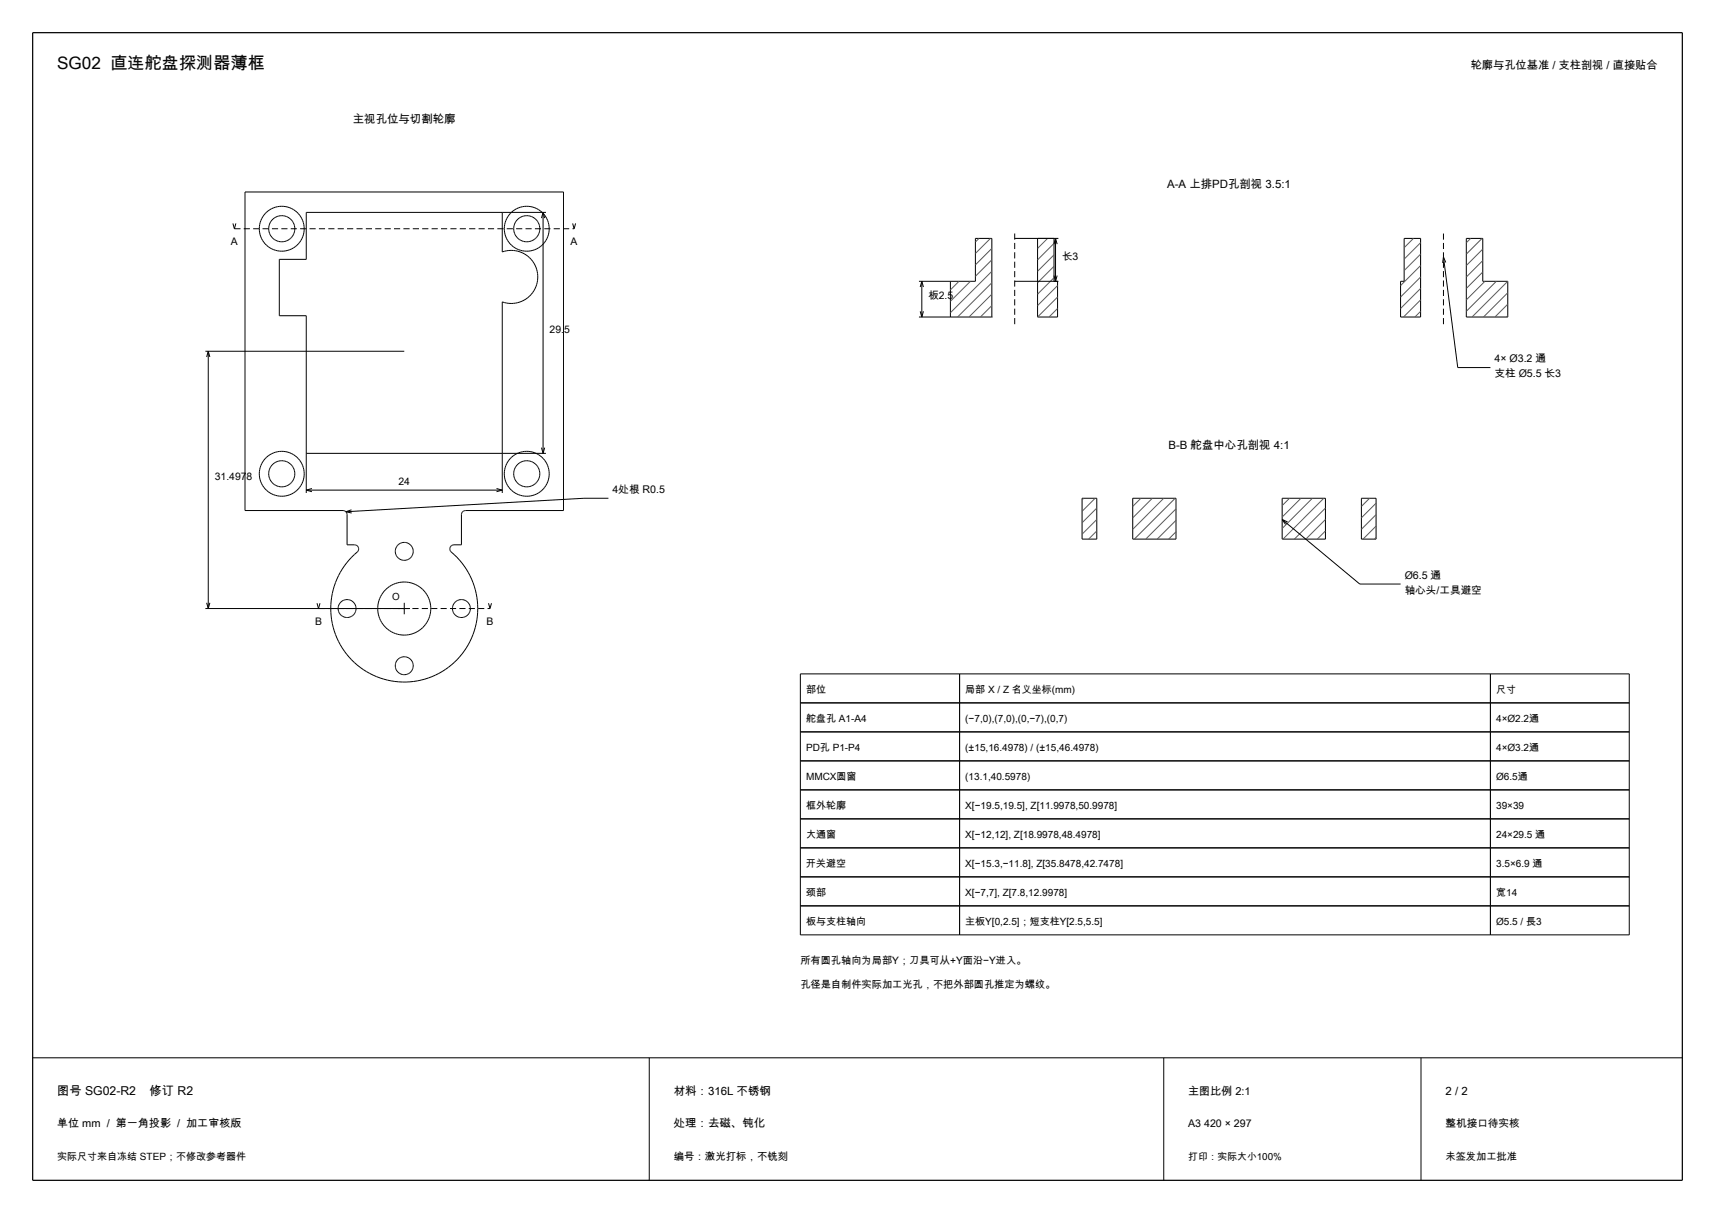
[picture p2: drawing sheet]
<svg xmlns="http://www.w3.org/2000/svg" width="420mm" height="297mm" viewBox="0 0 420 297" stroke-linecap="round" stroke-linejoin="round" font-family="sans-serif">
<path d="M8 8h404v281h-404z" fill="none" stroke="#000" stroke-width=".3"/>
<path d="M8 259h404" fill="none" stroke="#000" stroke-width=".25"/>
<g fill="none" stroke="#000" stroke-width=".24">
<path d="M57 54.7l.4 1.3 .4-1.3M60 47h78v78h-24a1 1 0 0 0-1 1v7.4h-1.8a1 1 0 0 0-1 .7 1 1 0 0 0 .3 1.1 18 18 0 0 1 1.4 26.3 18 18 0 0 1-26.3-.4 18 18 0 0 1 2.1-26.2 1 1 0 0 0-.9-1.5h-1.8v-7.4a1 1 0 0 0-1-1h-24zM123 52v9.7a6.5 6.5 0 0 1 8.7 6.1 6.5 6.5 0 0 1-8.7 6.1v46.8M133 52v59M133 52l-.4 1.4M133 52l.4 1.4M133.7 52h-58.7v11.5h-6.6v13.8h6.6v43.4M140.2 54.7l.4 1.3 .4-1.3M248.5 58.4h10.7M254.1 58.4v19.2h4.9v-8.7M258.1 58.4v10.5M258.5 58.4v10.5"/>
<path d="M258.5 58.4l-.4 1.4M258.5 58.4l.4 1.4M343.9 58.4h4v19.2h-4.9v-8.7h.9zM359.1 58.4h4v10.5h6.2v8.7h-10.2zM225.1 68.9h13.8v-10.5h4v19.2h-17.8M225.4 76.2l.4 1.4M225.8 68.9v8.7M225.8 68.9l-.4 1.4M225.8 68.9l.3 1.4M226.1 76.2l-.3 1.4M232.8 68.9v8.7M248.5 68.9h10.7"/>
<path d="M258.1 67.5l.4 1.4M258.9 67.5l-.4 1.4M353.5 62.9l3.5 27.1h8M353.5 62.9l-.2 1.5M353.5 62.9l.6 1.4M50.3 86h48.7M51 86v63M51 86l-.4 1.4M51 86l.4 1.4M75 111h58.7M76.4 119.6l-1.4 .4M121.6 119.6l1.4 .4"/>
<path d="M132.6 109.6l.4 1.4M133.4 109.6l-.4 1.4M75 120h48M75 120l1.4 .4M84.7 125.3l1.4 .3M86.1 124.8l-1.4 .5M123 120l-1.4 .4M149 122h-6l-58.3 3.3M265 122h3.6v10h-3.6zM277.4 122h10.6v10h-10.6zM314 122h10.6v10h-10.6zM314 127.2l19 15.8h10"/>
<path d="M314 127.2l.8 1.2M314 127.2l1.3 .6M333.4 122h3.6v10h-3.6zM50.3 149h50.1M50.6 147.6l.4 1.4M51.4 147.6l-.4 1.4M77.6 147.7l.4 1.3 .4-1.3M99 147.6v2.8M119.6 147.7l.4 1.3 .4-1.3M196 172.1h203M196 165h203v63.9h-203zM196 179.2h203"/>
<path d="M235 165v63.9M365 165v63.9M196 186.3h203M196 193.4h203M196 200.5h203M196 207.6h203M196 214.7h203M196 221.8h203M159 259v30M285 259v30M348 259v30"/>
<circle cx="69" cy="56" r="3.2"/>
<circle cx="129" cy="56" r="3.2"/>
<circle cx="69" cy="116" r="3.2"/>
<circle cx="129" cy="116" r="3.2"/>
<circle cx="99" cy="135" r="2.2"/>
<circle cx="85" cy="149" r="2.2"/>
<circle cx="99" cy="149" r="6.5"/>
<circle cx="113" cy="149" r="2.2"/>
<circle cx="99" cy="163" r="2.2"/>
</g>
<g fill="none" stroke="#000" stroke-width=".24" stroke-dasharray="1.5 .8" stroke-linecap="butt">
<path d="M57.4 56h83.2M63.5 56v.5M63.5 55.5v.5M63.5 56.5l.1 .5M63.6 55l-.1 .5M63.6 57l.1 .5M63.7 54.5l-.1 .5M63.7 57.5l.2 .5M63.9 54l-.2 .5M63.9 58l.2 .5M64.1 53.6l-.2 .4M64.1 58.5l.2 .4"/>
<path d="M64.3 53.1l-.2 .5M64.3 58.9l.3 .4M64.6 52.7l-.3 .4M64.6 59.3l.3 .4M64.9 52.3l-.3 .4M64.9 59.7l.4 .4M65.3 51.9l-.4 .4M65.7 51.6l-.4 .3M66.1 51.3l-.4 .3M66.5 51.1l-.4 .2M67 50.9l-.5 .2M67.5 50.7l-.5 .2"/>
<path d="M68 50.6l-.5 .1M68.5 50.5l-.5 .1M69 50.5h-.5M69.5 50.5h-.5M70 50.6l-.5-.1M70.5 50.7l-.5-.1M71 50.9l-.5-.2M71.5 51.1l-.5-.2M71.9 51.3l-.4-.2M72.3 51.6l-.4-.3M72.7 51.9l-.4-.3M73.1 59.7l.3-.4"/>
<path d="M73.1 52.3l-.4-.4M73.4 59.3l.3-.4M73.4 52.7l-.3-.4M73.7 58.9l.2-.4M73.7 53.1l-.3-.4M73.9 58.5l.2-.5M73.9 53.6l-.2-.5M74.1 58l.2-.5M74.1 54l-.2-.4M74.3 57.5l.1-.5M74.3 54.5l-.2-.5M74.4 57l.1-.5"/>
<path d="M74.4 55l-.1-.5M74.5 56.5v-.5M74.5 55.5l-.1-.5M74.5 56v-.5M123.5 56v.5M123.5 55.5v.5M123.5 56.5l.1 .5M123.6 55l-.1 .5M123.6 57l.1 .5M123.7 54.5l-.1 .5M123.7 57.5l.2 .5M123.9 54l-.2 .5"/>
<path d="M123.9 58l.2 .5M124.1 53.6l-.2 .4M124.1 58.5l.2 .4M124.3 53.1l-.2 .5M124.3 58.9l.3 .4M124.6 52.7l-.3 .4M124.6 59.3l.3 .4M124.9 52.3l-.3 .4M124.9 59.7l.4 .4M125.3 51.9l-.4 .4M125.7 51.6l-.4 .3M126.1 51.3l-.4 .3"/>
<path d="M126.5 51.1l-.4 .2M127 50.9l-.5 .2M127.5 50.7l-.5 .2M128 50.6l-.5 .1M128.5 50.5l-.5 .1M129 50.5h-.5M129.5 50.5h-.5M130 50.6l-.5-.1M130.5 50.7l-.5-.1M131 50.9l-.5-.2M131.5 51.1l-.5-.2M131.9 51.3l-.4-.2"/>
<path d="M132.3 51.6l-.4-.3M132.7 51.9l-.4-.3M133.1 59.7l.3-.4M133.1 52.3l-.4-.4M133.4 59.3l.3-.4M133.4 52.7l-.3-.4M133.7 58.9l.2-.4M133.7 53.1l-.3-.4M133.9 58.5l.2-.5M133.9 53.6l-.2-.5M134.1 58l.2-.5M134.1 54l-.2-.4"/>
<path d="M134.3 57.5l.1-.5M134.3 54.5l-.2-.5M134.4 57l.1-.5M134.4 55l-.1-.5M134.5 56.5v-.5M134.5 55.5l-.1-.5M134.5 56v-.5M65.3 60.1l.4 .3M65.7 60.4l.4 .3M66.1 60.7l.4 .2M66.5 60.9l.5 .2M67 61.1l.5 .2"/>
<path d="M67.5 61.3l.5 .1M68 61.4l.5 .1M68.5 61.5h.5M69 61.5h.5M69.5 61.5l.5-.1M70 61.4l.5-.1M70.5 61.3l.5-.2M71 61.1l.5-.2M71.5 60.9l.4-.2M71.9 60.7l.4-.3M72.3 60.4l.4-.3M72.7 60.1l.4-.4"/>
<path d="M125.3 60.1l.4 .3M125.7 60.4l.4 .3M126.1 60.7l.4 .2M126.5 60.9l.5 .2M127 61.1l.5 .2M127.5 61.3l.5 .1M128 61.4l.5 .1M128.5 61.5h.5M129 61.5h.5M129.5 61.5l.5-.1M130 61.4l.5-.1M130.5 61.3l.5-.2"/>
<path d="M131 61.1l.5-.2M131.5 60.9l.4-.2M131.9 60.7l.4-.3M132.3 60.4l.4-.3M132.7 60.1l.4-.4M248.5 79.4v-22.8M353.5 79.4v-22.8M63.5 116v.5M63.5 115.5v.5M63.5 116.5l.1 .5M63.6 115l-.1 .5M63.6 117l.1 .5"/>
<path d="M63.7 114.5l-.1 .5M63.7 117.5l.2 .5M63.9 114l-.2 .5M63.9 118l.2 .5M64.1 113.6l-.2 .4M64.1 118.5l.2 .4M64.3 113.1l-.2 .5M64.3 118.9l.3 .4M64.6 112.7l-.3 .4M64.6 119.3l.3 .4M64.9 112.3l-.3 .4M64.9 119.7l.4 .4"/>
<path d="M65.3 111.9l-.4 .4M65.7 111.6l-.4 .3M66.1 111.3l-.4 .3M66.5 111.1l-.4 .2M67 110.9l-.5 .2M67.5 110.7l-.5 .2M68 110.6l-.5 .1M68.5 110.5l-.5 .1M69 110.5h-.5M69.5 110.5h-.5M70 110.6l-.5-.1M70.5 110.7l-.5-.1"/>
<path d="M71 110.9l-.5-.2M71.5 111.1l-.5-.2M71.9 111.3l-.4-.2M72.3 111.6l-.4-.3M72.7 111.9l-.4-.3M73.1 119.7l.3-.4M73.1 112.3l-.4-.4M73.4 119.3l.3-.4M73.4 112.7l-.3-.4M73.7 118.9l.2-.4M73.7 113.1l-.3-.4M73.9 118.5l.2-.5"/>
<path d="M73.9 113.6l-.2-.5M74.1 118l.2-.5M74.1 114l-.2-.4M74.3 117.5l.1-.5M74.3 114.5l-.2-.5M74.4 117l.1-.5M74.4 115l-.1-.5M74.5 116.5v-.5M74.5 115.5l-.1-.5M74.5 116v-.5M123.5 116v.5M123.5 115.5v.5"/>
<path d="M123.5 116.5l.1 .5M123.6 115l-.1 .5M123.6 117l.1 .5M123.7 114.5l-.1 .5M123.7 117.5l.2 .5M123.9 114l-.2 .5M123.9 118l.2 .5M124.1 113.6l-.2 .4M124.1 118.5l.2 .4M124.3 113.1l-.2 .5M124.3 118.9l.3 .4M124.6 112.7l-.3 .4"/>
<path d="M124.6 119.3l.3 .4M124.9 112.3l-.3 .4M124.9 119.7l.4 .4M125.3 111.9l-.4 .4M125.7 111.6l-.4 .3M126.1 111.3l-.4 .3M126.5 111.1l-.4 .2M127 110.9l-.5 .2M127.5 110.7l-.5 .2M128 110.6l-.5 .1M128.5 110.5l-.5 .1M129 110.5h-.5"/>
<path d="M129.5 110.5h-.5M130 110.6l-.5-.1M130.5 110.7l-.5-.1M131 110.9l-.5-.2M131.5 111.1l-.5-.2M131.9 111.3l-.4-.2M132.3 111.6l-.4-.3M132.7 111.9l-.4-.3M133.1 119.7l.3-.4M133.1 112.3l-.4-.4M133.4 119.3l.3-.4M133.4 112.7l-.3-.4"/>
<path d="M133.7 118.9l.2-.4M133.7 113.1l-.3-.4M133.9 118.5l.2-.5M133.9 113.6l-.2-.5M134.1 118l.2-.5M134.1 114l-.2-.4M134.3 117.5l.1-.5M134.3 114.5l-.2-.5M134.4 117l.1-.5M134.4 115l-.1-.5M134.5 116.5v-.5M134.5 115.5l-.1-.5"/>
<path d="M134.5 116v-.5M65.3 120.1l.4 .3M65.7 120.4l.4 .3M66.1 120.7l.4 .2M66.5 120.9l.5 .2M67 121.1l.5 .2M67.5 121.3l.5 .1M68 121.4l.5 .1M68.5 121.5h.5M69 121.5h.5M69.5 121.5l.5-.1M70 121.4l.5-.1"/>
<path d="M70.5 121.3l.5-.2M71 121.1l.5-.2M71.5 120.9l.4-.2M71.9 120.7l.4-.3M72.3 120.4l.4-.3M72.7 120.1l.4-.4M125.3 120.1l.4 .3M125.7 120.4l.4 .3M126.1 120.7l.4 .2M126.5 120.9l.5 .2M127 121.1l.5 .2M127.5 121.3l.5 .1"/>
<path d="M128 121.4l.5 .1M128.5 121.5h.5M129 121.5h.5M129.5 121.5l.5-.1M130 121.4l.5-.1M130.5 121.3l.5-.2M131 121.1l.5-.2M131.5 120.9l.4-.2M131.9 120.7l.4-.3M132.3 120.4l.4-.3M132.7 120.1l.4-.4M78 149h42"/>
</g>
<g fill="none" stroke="#595959" stroke-width=".24">
<path d="M239.8 58.4l-.9 .9M242.5 58.4l-3.6 3.7M256.5 58.4l-2.4 2.4M258.1 59.6l-4 4M346.1 58.4l-2.2 2.3M347.9 59.4l-4 4.1M360.2 58.4l-1.1 1M363 58.4l-3.9 3.8M234.8 68.9l-2 2.1M237.6 68.9l-4.8 4.9M242.9 77.6h.1M242.9 60.8l-4 4.1"/>
<path d="M242.9 63.6l-4 4.1M242.9 66.4l-10.1 10.2M242.9 69.2l-8.4 8.4M242.9 72l-5.6 5.6M242.9 74.8l-2.8 2.8M258.1 62.4l-4 4M258.1 65.2l-4 4M258.1 68l-4 4M259 69.9l-4.9 4.9M259 72.7l-4.9 4.9M259 75.5l-2.1 2.1M347.9 62.2l-4 4.1"/>
<path d="M347.9 65l-4.9 4.9M347.9 67.8l-4.9 4.9M347.9 70.6l-4.9 4.9M347.9 73.4l-4.2 4.2M347.9 76.2l-1.4 1.4M363.1 61l-4 4M363.1 63.8l-4 4M363.1 66.6l-4 4M363.7 68.9l-4.6 4.5M366.5 68.9l-7.4 7.3M369.3 68.9l-8.8 8.7M369.3 71.7l-6 5.9"/>
<path d="M369.3 74.5l-3.2 3.1M369.3 77.3l-.4 .3M265.4 122l-.4 .4M268.2 122l-3.2 3.2M268.6 124.4l-3.6 3.6M268.6 127.2l-3.6 3.6M268.6 130l-2 2M279.4 122l-2 2M282.2 122l-4.8 4.8M285 122l-7.6 7.6M287.8 122l-10 10M288 124.6l-7.4 7.4"/>
<path d="M288 127.4l-4.6 4.6M288 130.2l-1.8 1.8M315.8 122l-1.8 1.8M318.6 122l-4.6 4.6M321.4 122l-7.4 7.4M324.2 122l-10 10M324.6 124.4l-7.6 7.6M324.6 127.2l-4.8 4.8M324.6 130l-2 2M335.4 122l-2 2M337 123.2l-3.6 3.6M337 126l-3.6 3.6"/>
<path d="M337 128.8l-3.2 3.2M337 131.6l-.4 .4"/>
</g>
<text font-size="4.2" x="14" y="17">SG02 直连舵盘探测器薄框</text>
<g font-size="3">
<text x="14" y="268">图号 SG02-R2</text>
<text x="36.7" y="268">修订 R2</text>
</g>
<g font-size="2.8">
<text x="360.2" y="17">轮廓与孔位基准 / 支柱剖视 / 直接贴合</text>
<text x="86.4" y="30">主视孔位与切割轮廓</text>
<text x="285.8" y="46">A-A 上排PD孔剖视 3.5:1</text>
<text x="286.1" y="110">B-B 舵盘中心孔剖视 4:1</text>
<text x="165" y="268">材料：316L 不锈钢</text>
<text x="354" y="268">2 / 2</text>
<text x="165" y="276">处理：去磁、钝化</text>
</g>
<g font-size="2.7">
<text x="291" y="268">主图比例 2:1</text>
<text x="14" y="276">单位 mm / 第一角投影 / 加工审核版</text>
</g>
<g font-size="2.6">
<text x="366" y="88.7">4× Ø3.2 通</text>
<text x="366" y="92.4">支柱 Ø5.5 长3</text>
<text x="150" y="120.8">4处根 R0.5</text>
<text x="344" y="141.8">Ø6.5 通</text>
<text x="344" y="145.4">轴心头/工具避空</text>
<text x="291" y="276">A3 420 × 297</text>
<text x="354" y="276">整机接口待实核</text>
</g>
<g font-size="2.5">
<text x="56.5" y="60">A</text>
<text x="139.7" y="60">A</text>
<text x="260.1" y="63.6">长3</text>
<text x="227.4" y="73.2">板2.5</text>
<text x="134.6" y="81.5">29.5</text>
<text x="52.6" y="117.5">31.4978</text>
<text x="97.6" y="118.8">24</text>
<text x="77.1" y="153">B</text>
<text x="119.1" y="153">B</text>
<text x="197.4" y="169.8">部位</text>
<text x="236.4" y="169.8">局部 X / Z 名义坐标(mm)</text>
<text x="366.4" y="169.8">尺寸</text>
<text x="197.4" y="176.9">舵盘孔 A1-A4</text>
<text x="236.4" y="176.9">(−7,0),(7,0),(0,−7),(0,7)</text>
<text x="366.4" y="176.9">4×Ø2.2通</text>
<text x="197.4" y="184">PD孔 P1-P4</text>
<text x="236.4" y="184">(±15,16.4978) / (±15,46.4978)</text>
<text x="366.4" y="184">4×Ø3.2通</text>
<text x="197.4" y="191.1">MMCX圆窗</text>
<text x="236.4" y="191.1">(13.1,40.5978)</text>
<text x="366.4" y="191.1">Ø6.5通</text>
<text x="197.4" y="198.2">框外轮廓</text>
<text x="236.4" y="198.2">X[−19.5,19.5], Z[11.9978,50.9978]</text>
<text x="366.4" y="198.2">39×39</text>
<text x="197.4" y="205.3">大通窗</text>
<text x="236.4" y="205.3">X[−12,12], Z[18.9978,48.4978]</text>
<text x="366.4" y="205.3">24×29.5 通</text>
<text x="197.4" y="212.4">开关避空</text>
<text x="236.4" y="212.4">X[−15.3,−11.8], Z[35.8478,42.7478]</text>
<text x="366.4" y="212.4">3.5×6.9 通</text>
<text x="197.4" y="219.5">颈部</text>
<text x="236.4" y="219.5">X[−7,7], Z[7.8,12.9978]</text>
<text x="366.4" y="219.5">宽14</text>
<text x="197.4" y="226.6">板与支柱轴向</text>
<text x="236.4" y="226.6">主板Y[0,2.5]；短支柱Y[2.5,5.5]</text>
<text x="366.4" y="226.6">Ø5.5 / 長3</text>
<text x="196" y="236">所有圆孔轴向为局部Y；刀具可从+Y面沿−Y进入。</text>
<text x="196" y="242">孔径是自制件实际加工光孔，不把外部圆孔推定为螺纹。</text>
<text x="14" y="284">实际尺寸来自冻结 STEP；不修改参考器件</text>
<text x="165" y="284">编号：激光打标，不铣刻</text>
<text x="354" y="284">未签发加工批准</text>
</g>
<g font-size="2.4">
<text x="96" y="147">O</text>
<text x="291" y="284">打印：实际大小100%</text>
</g>
</svg>
